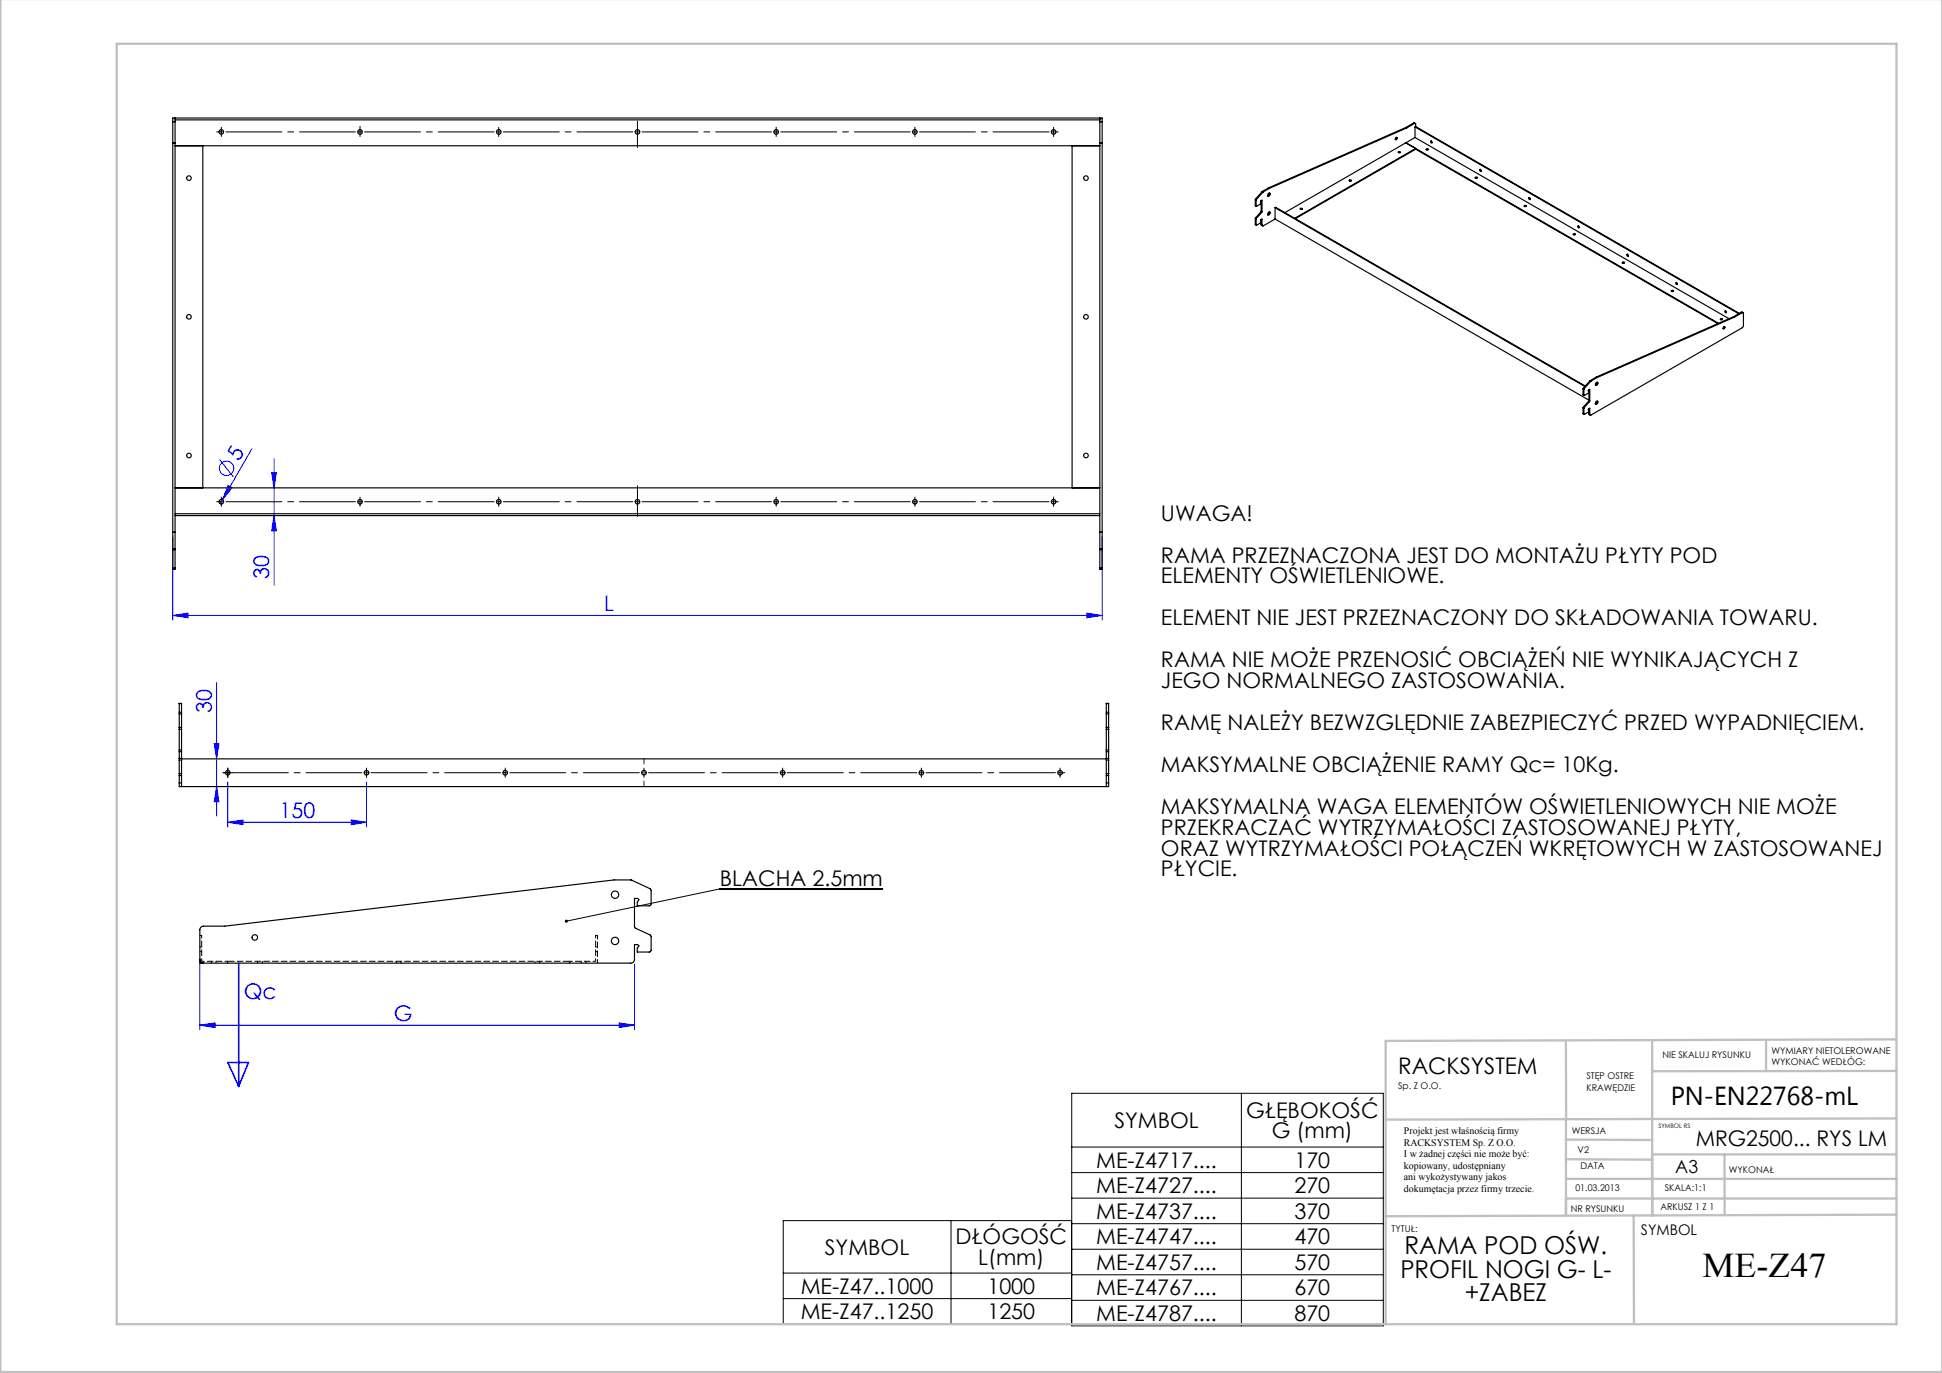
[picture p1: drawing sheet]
<svg xmlns="http://www.w3.org/2000/svg" width="420mm" height="297mm" viewBox="0 0 420 297" stroke-linecap="round" stroke-linejoin="round" font-family="sans-serif">
<g fill="none" stroke="#00f" stroke-width=".22">
<path d="M47.5 99.4l3 3.8M54.5 97l-6.9 12M59.3 99.2v27.4M37.4 116.1v18M49.3 105l.9 .5-2.1 2.6zM58.8 102.2h1l-.5 3.3zM59.3 111.5l.5 3.3h-1zM238.4 116.1v18M37.4 133.1l3.3-.5v1zM37.4 133.1h201M235.1 132.6l3.3 .5-3.3 .5zM46.8 147.7v28.8"/>
<path d="M46.3 160.9h1.1l-.6 3.3zM46.8 170.2l.6 3.3h-1.1zM49.3 177.9l3.3-.5v1zM49.3 169.2v9.7M49.3 177.9h30M76 177.4l3.3 .5-3.3 .5zM79.3 169.2v9.7M43.2 208.5v14.3M137.2 208.5v14.3M43.2 221.8l3.3-.5v1zM43.2 221.8h94M133.9 221.3l3.3 .5-3.3 .5z"/>
<circle cx="49" cy="101.3" r="1.56"/>
</g>
<g fill="none" stroke="#000" stroke-width=".22">
<path d="M47.4 28.5h1M47.9 28v1M47.4 108.5h1M47.9 108v1M48.8 167.2h1M49.3 166.7v1M78.8 167.2h1M79.3 166.7v1M190.9 192.3h-35.2l-33.2 7M231.8 236.5h67.4v50.3h-67.4zM268.5 236.5v50.3M231.8 248.1h67.4"/>
<path d="M231.8 253.7h67.4M231.8 259.2h67.4M169.4 264h62.4v22.4h-62.4zM169.4 275.4h62.4M205.7 264v22.4M231.8 264.7h67.4M231.8 270.2h67.4M231.8 275.8h67.4M169.4 280.9h62.4M231.8 281.3h67.4"/>
</g>
<g fill="none" stroke="#000" stroke-width=".22" stroke-dasharray="15.2 1.3 1.3 1.3">
<path d="M47.4 28.5h-.5M47.9 28v-.5M47.9 29v.5M77.9 28.5v-.5M77.9 28.5h-.5M77.9 28.5v.5M77.9 28.5h.5M77.9 28v-.7M77.9 29v.5M107.9 28.5v-.5M107.9 28.5h-.5M107.9 28.5v.5"/>
<path d="M107.9 28.5h.5M107.9 28v-.5M107.9 29v.5M137.9 28.5v-.5M137.9 28.5h-.5M137.9 28.5v.5M137.9 28.5h.5M137.9 28v-1.8M137.9 29v2.9M167.9 28.5v-.5M167.9 28.5h-.5M167.9 28.5v.5"/>
<path d="M167.9 28.5h.5M167.9 28v-.5M167.9 29v.5M197.9 28.5v-.5M197.9 28.5h-.5M197.9 28.5v.5M197.9 28.5h.5M197.9 28v-.5M197.9 29v.5M227.9 28.5v-.5M227.9 28.5h-.5M227.9 28.5v.5"/>
<path d="M227.9 28.5h.5M227.9 28v-.5M227.9 29v.5M228.4 28.5h.5M47.4 108.5h-.5M47.9 108v-.5M47.9 109v.5M77.9 108.5v-.5M77.9 108.5h-.5M77.9 108.5v.5M77.9 108.5h.5M77.9 108v-.5"/>
<path d="M77.9 109v.5M107.9 108.5v-.5M107.9 108.5h-.5M107.9 108.5v.5M107.9 108.5h.5M107.9 108v-.5M107.9 109v.5M137.9 108.5v-.5M137.9 108.5h-.5M137.9 108.5v.5M137.9 108.5h.5M137.9 108v-2.9"/>
<path d="M137.9 109v2.7M167.9 108.5v-.5M167.9 108.5h-.5M167.9 108.5v.5M167.9 108.5h.5M167.9 108v-.5M167.9 109v.5M197.9 108.5v-.5M197.9 108.5h-.5M197.9 108.5v.5M197.9 108.5h.5M197.9 108v-.5"/>
<path d="M197.9 109v.5M227.9 108.5v-.5M227.9 108.5h-.5M227.9 108.5v.5M227.9 108.5h.5M227.9 108v-.5M227.9 109v.5M228.4 108.5h.5M48.8 167.2h-.5M49.3 166.7v-.5M49.3 167.7v.5M49.3 167.2v-.5"/>
<path d="M49.3 167.2h-.5M49.3 167.2v.5M49.3 167.2h.5M49.8 167.2h.5M79.3 166.7v-.5M79.3 167.7v.5M109.3 167.2v-.5M109.3 167.2h-.5M109.3 167.2v.5M109.3 167.2h.5M109.3 166.7v-.5M109.3 167.7v.5"/>
<path d="M139.3 167.2v-.5M139.3 167.2h-.5M139.3 167.2v.5M139.3 167.2h.5M139.3 166.7v-.5M139.3 167.7v.5M169.3 167.2v-.5M169.3 167.2h-.5M169.3 167.2v.5M169.3 167.2h.5M169.3 166.7v-.5M169.3 167.7v.5"/>
<path d="M199.3 167.2v-.5M199.3 167.2h-.5M199.3 167.2v.5M199.3 167.2h.5M199.3 166.7v-.5M199.3 167.7v.5M229.3 167.2v-.5M229.3 167.2h-.5M229.3 167.2v.5M229.3 167.2h.5M229.3 166.7v-.5M229.3 167.7v.5"/>
<path d="M229.8 167.2h.5"/>
</g>
<g fill="none" stroke="#000" stroke-width=".22" stroke-dasharray="15.2 1.3 1.3 1.3" stroke-dashoffset="3.1">
<path d="M48.9 28.5h28M78.9 28.5h28M108.9 28.5h28M138.9 28.5h28M168.9 28.5h28M198.9 28.5h28M48.9 108.5h28M78.9 108.5h28M108.9 108.5h28M138.9 108.5h28M168.9 108.5h28M198.9 108.5h28"/>
<path d="M50.3 167.2h28M80.3 167.2h28M110.3 167.2h28M140.3 167.2h28M170.3 167.2h28M200.3 167.2h28"/>
</g>
<g fill="none" stroke="#c0c0c0" stroke-width=".5">
<path d="M.1 -.1v296.9h419.9M25.2 9.5h385v276.9h-385zM338.7 225.2v16.9M357.3 225v37.9v-13.2M382 225.4v6.3M410.1 224.8l-110.4 .4v61.2M410.1 231.7h-52.8M338.7 259.3h71.5M338.7 255h71.5M338.7 250.8l18.6 .1M338.7 246.5l18.6 .1M338.7 242.1v20.9"/>
<path d="M357.3 249.7h52.9M373 249.7v13.2M410.1 241.9l-110.4 .3M353.3 262.9l.1 23.5M410.2 262.7l-110.5 .4"/>
</g>
<path d="M51.6 208.3v26.7M49.3 229.8h4.4l-2.1 5.2z" fill="none" stroke="#00f" stroke-width=".35"/>
<path d="M139.3 164.2v6" fill="none" stroke="#808080" stroke-width=".22" stroke-dasharray="15.2 1.3 1.3 1.3" stroke-dashoffset="14.1"/>
<path d="M139.3 164.2v5.6" fill="none" stroke="#808080" stroke-width=".22" stroke-dasharray="15.2 1.3 1.3 1.3" stroke-dashoffset="14.3"/>
<path d="M122.2 199a.34 .34 0 0 1 .6 .1 .34 .34 0 0 1-.2 .5 .34 .34 0 0 1-.4-.3h.3h-.3z" fill="#000"/>
<g fill="#00f">
<path d="M49.3 105l.9 .5-2.1 2.6z"/>
<path d="M49.3 177.9l3.3-.5v1zM76 177.4l3.3 .5-3.3 .5zM37.4 133.1l3.3-.5v1zM235.1 132.6l3.3 .5-3.3 .5z"/>
<path d="M43.2 221.8l3.3-.5v1zM133.9 221.3l3.3 .5-3.3 .5z"/>
<path d="M46.3 160.9h1.1l-.6 3.3zM46.8 170.2l.6 3.3h-1.1zM58.8 102.2h1l-.5 3.3zM59.3 111.5l.5 3.3h-1z"/>
</g>
<g fill="none" stroke="#000" stroke-width=".25">
<path d="M37.4 26.3v-.8h201v.8M37.4 30.9h.5M37.4 26.3v92.4M37.4 26.3h.5M37.9 25.5v.8M37.9 25.9h200v-.4v.8M37.9 31.5h200M37.9 26.3v92.4M43.9 31.5v74M231.9 31.5v74M237.9 26.3v92.4M237.9 30.9h.5"/>
<path d="M237.9 26.3h.5M238.4 26.3v92.4M291.8 39l.3-.1 .2 .2-.4 .1zM291.8 39.1h.4M301.9 29.8l.1-.1a.23 .23 0 0 1 .1 .4 .23 .23 0 0 1-.3 0zM302 29.7v.1M302 29.8l-.2 .3M302.4 32.9l.3-.1 .2 .1-.4 .2zM302.4 33h.4M304 30.9l-26.1 15.1M304 30.9l67.7 39M304.1 27.6l.2 .1"/>
<path d="M304.1 27.6l-29.8 13.1M304.3 27.7l-29.8 13.1M305.7 26.6l.4 .1M305.7 26.6l.2 .1M305.7 26.6l-1.6 1M305.9 26.7l.2 .1 .1 .6M305.9 26.7l-1.6 1M306 29.7l-2 1.2M306 29.7l67.9 39.2M306 27.5l70 40.4M306 27.5v2.2M306.2 32.3v-.2l-26.2 15.1"/>
<path d="M306.2 32.3l-26.1 15M306.2 32.3l65.3 37.7M306.2 27.4l-.2 .1M306.2 27.4l70 40.4M308.4 32.3l.3-.1 .2 .1-.4 .1zM308.4 32.4h.4M309.4 30.5l.3 .2v.2l-.3-.1zM309.5 30.5l.2 .4M319 38.4l.3-.1 .2 .1-.3 .2zM319 38.5h.5M320 36.6l.3 .2v.3l-.3-.2zM320.1 36.6l.2 .4"/>
<path d="M271.5 44.4l.2 .2M271.5 48.5l.2 .2M271.5 44.4l.2 .1M271.5 43.2l.2 .1M271.5 43.2v1.2M271.5 47.3v1.2M271.5 47.3l.2 .1M271.5 48.5l.2 .1M271.6 43l-.1 .2M271.6 47.1l-.1 .2M271.6 43l.1 .1M271.6 47.1l.1 .1"/>
<path d="M271.7 48.6l.1 .1 .9-.5-.1-.5 .3-.3v1.3M271.7 44.5l.1 .1 .9-.5-.1-.5 .3-.3v2.5M271.7 43.3v1.2M271.7 47.4v1.2M271.7 43.1v.2M271.7 47.2v.2M272.7 45.9l.2 .1M272.7 45.9l-1.1 1.2M272.8 45.7l-.1 .2M272.8 48.6l.2 .3M272.8 45.7l.1 .1M272.8 43.4v2.3"/>
<path d="M272.8 47.5v1.1M272.8 48.6l.1 .1M272.9 46l-1.2 1.2M272.9 45.8v.2M273 41.4l.2 .1M273 41.4l-1.4 1.6M273 41.4h.1M273.2 41.5l-1.5 1.6M273.2 41.5h.1M274.3 40.7l.2 .1M274.3 40.7l-1.3 .7M274.4 45.9a.22 .22 0 0 1 .3 0 .22 .22 0 0 1 0 .3 .26 .26 0 0 1-.3 .3 .26 .26 0 0 1-.3-.2z"/>
<path d="M274.4 41.8a.22 .22 0 0 1 .3 0 .22 .22 0 0 1 0 .4 .26 .26 0 0 1-.3 .3 .26 .26 0 0 1-.3-.3zM274.5 40.8l-1.3 .7M274.5 41.7l-.1 .5-.2 .2M274.5 45.8l-.1 .4-.2 .3M275.8 47.4l-2.6 1.5-.3-.2M275.8 44.9l67 38.7M275.8 47.4l67.8 39.2M275.8 44.9v2.5M275.8 44.9l.1-.1 67 38.7M281.2 45.1l.3-.1 .2 .2-.4 .1zM281.2 45.3h.4M329.6 44.5l.4-.1 .1 .2-.3 .1z"/>
<path d="M329.7 44.6h.4M330.7 42.8l.2 .1v.3l-.2-.2zM330.7 42.8l.2 .3M330.7 42.8h.1M340.2 50.6l.3-.1 .2 .2-.2 .1zM340.3 50.8h.4M341.3 48.9l.2 .1v.3l-.2-.1zM341.4 48.9l.2 .3M350.8 56.8l.4-.1 .1 .1-.3 .1zM350.9 56.9h.4M351.9 55l.2 .1v.3l-.2-.1zM352 55l.2 .4"/>
<path d="M361.4 62.9l.4-.1 .1 .1-.3 .2zM361.5 63h.4M362.5 61.1l.2 .2v.3l-.2-.2zM362.6 61.1l.2 .4M372.1 69l.2-.1 .2 .2-.3 .1zM372.1 69.1h.4M372.7 70.8l.2-.2a.23 .23 0 0 1 .1 .4 .23 .23 0 0 1-.4 0zM372.9 70.6v.1M372.9 70.7l-.3 .4M373.1 67.2l.2 .2v.3l-.2-.2zM373.2 67.3l.2 .3M373.2 67.2v.1"/>
<path d="M375 68.5l.1 .1M375 68.5l-29.8 13.1M375.1 68.6l-29.7 13.1M376.6 67.5l.4 .1M376.6 67.5l.2 .1M376.6 67.5l-1.6 1M376.8 67.6h.2l.1 .2v2.7l-.3 .4-32.7 18.9h-.2l-.1-.2M376.8 67.6l-1.7 1M342.4 85.3l.2 .2M342.4 89.4l.2 .2M342.4 89.4l.1 .1M342.4 84.1l.1 .1"/>
<path d="M342.4 85.3l.1 .1M342.4 84.1v1.2M342.4 88.2v1.2M342.4 88.2l.1 .1M342.5 83.9l-.1 .2M342.5 88l-.1 .2M342.5 88l.1 .1M342.5 83.9l.1 .1M342.5 89.5l.2 .1 .9-.5-.1-.5 .3-.3v1.3M342.5 85.4l.2 .1 .9-.5-.1-.5 .3-.3v2.5M342.5 84.2v1.2M342.5 88.3v1.2"/>
<path d="M342.6 84l-.1 .2M342.6 88.1l-.1 .2M343.6 86.8l.1 .1M343.6 86.8l-1.1 1.2M343.6 86.6v.2M343.6 89.5l.3 .3M343.6 86.6l.2 .1M343.6 84.3v2.3M343.6 88.4v1.1M343.6 89.5l.2 .1M343.7 86.9l-1.1 1.2M343.8 86.7l-.1 .2"/>
<path d="M343.9 82.4l.1 .1M343.9 82.4l-1.4 1.5M343.9 82.3v.1M343.9 82.3l.2 .1M344 82.5l-1.4 1.5M344.1 82.4l-.1 .1M345 87.4h.1M345.2 81.6l.2 .1M345.2 81.6l-1.3 .7M345.2 86.8a.22 .22 0 0 1 .4 0 .22 .22 0 0 1-.1 .4 .26 .26 0 0 1-.2 .3 .26 .26 0 0 1-.3-.3zM345.2 82.8a.22 .22 0 0 1 .4-.1 .22 .22 0 0 1-.1 .4 .26 .26 0 0 1-.2 .3 .26 .26 0 0 1-.3-.3zM345.4 81.7l-1.3 .7"/>
<path d="M345.4 82.7l-.1 .4-.3 .2M345.4 86.8l-.1 .4-.3 .2M37.4 118.7v.2M37.4 115.1h.5M37.4 118.9v4M37.4 118.7h.5M37.4 118.9h.5M37.9 118.7v.2M37.9 105.5h200M37.9 111.1h200M37.9 111.5h200M37.9 118.9v4"/>
<path d="M237.9 118.7v.2M237.9 118.9v4M237.9 115.1h.5M237.9 118.7h.5M237.9 118.9h.5M238.4 118.7v.2M238.4 118.9v4M37.4 122.9v.2h.5v-.2M37.4 122.9h.5M237.9 122.9v.2h.5v-.2M237.9 122.9h.5M38.8 154.1v.3"/>
<path d="M38.8 157.4v.4M38.8 152.2h.5M38.8 152.2v1.9M38.8 154.4v3M38.8 157.8v4.4M38.8 154.4h.5M38.8 157.4h.5M38.8 154.1h.5M38.8 157.8h.5M39.3 154.1v.3M39.3 157.4v.4M39.3 152.2v1.9"/>
<path d="M39.3 154.4v3M39.3 157.8v4.4M239.3 157.4v.4M239.3 154.1v.3M239.3 152.2h.5M239.3 154.4h.5M239.3 157.4h.5M239.3 154.1h.5M239.3 157.8h.5M239.3 152.2v1.9M239.3 154.4v3M239.3 157.8v4.4"/>
<path d="M239.8 157.4v.4M239.8 154.1v.3M239.8 152.2v1.9M239.8 154.4v3M239.8 157.8v4.4M38.8 167.4v.4M38.8 164.1v.3M38.8 162.2v.4M38.8 169.4v.8h201v-.8M38.8 167.4h.5M38.8 167.8h.5M38.8 164.1h.5"/>
<path d="M38.8 164.4h.5M38.8 162.6v1.5M38.8 164.4v3M38.8 167.8v1.6M38.8 162.6h.5M38.8 162.2h.5M38.8 169.4h.5M39.3 167.4v.4M39.3 164.1v.3M39.3 162.2v.4M39.3 169.4v.8M39.3 164.2h200"/>
<path d="M39.3 162.6v1.5M39.3 164.4v3M39.3 167.8v1.6M239.3 167.4v.4M239.3 164.1v.3M239.3 162.2v.4M239.3 169.4v.8M239.3 167.4h.5M239.3 167.8h.5M239.3 164.1h.5M239.3 164.4h.5M239.3 162.6h.5"/>
<path d="M239.3 162.2h.5M239.3 169.4h.5M239.3 162.6v1.5M239.3 164.4v3M239.3 167.8v1.6M239.8 167.4v.4M239.8 164.1v.3M239.8 162.2v.4M239.8 162.6v1.5M239.8 164.4v3M239.8 167.8v1.6M43.2 207.5a.8 .8 0 0 0 .8 .8"/>
<path d="M43.5 200.6l.5-.3h4.6l84.2-10h3.6l4.2 1.9 .2 .4v2.9l-.2 .4h-2.8v-.8l.4-.5-.3-.2-.7-.1 .1 6.3 3.3 1.7 .2 .3v2.9l-.2 .4h-2.8v-.8l.4-.5-.3-.2-.7-.1v3.2a.8 .8 0 0 1-.8 .8h-93.2v-7.2z"/>
<circle cx="40.9" cy="38.5" r=".5"/>
<circle cx="47.9" cy="28.5" r=".5"/>
<circle cx="77.9" cy="28.5" r=".5"/>
<circle cx="107.9" cy="28.5" r=".5"/>
<circle cx="137.9" cy="28.5" r=".5"/>
<circle cx="167.9" cy="28.5" r=".5"/>
<circle cx="197.9" cy="28.5" r=".5"/>
<circle cx="227.9" cy="28.5" r=".5"/>
<circle cx="234.9" cy="38.5" r=".5"/>
<circle cx="40.9" cy="68.5" r=".5"/>
<circle cx="234.9" cy="68.5" r=".5"/>
<circle cx="40.9" cy="98.5" r=".5"/>
<circle cx="234.9" cy="98.5" r=".5"/>
<circle cx="47.9" cy="108.5" r=".5"/>
<circle cx="77.9" cy="108.5" r=".5"/>
<circle cx="107.9" cy="108.5" r=".5"/>
<circle cx="137.9" cy="108.5" r=".5"/>
<circle cx="167.9" cy="108.5" r=".5"/>
<circle cx="197.9" cy="108.5" r=".5"/>
<circle cx="227.9" cy="108.5" r=".5"/>
<circle cx="49.3" cy="167.2" r=".5"/>
<circle cx="79.3" cy="167.2" r=".5"/>
<circle cx="109.3" cy="167.2" r=".5"/>
<circle cx="139.3" cy="167.2" r=".5"/>
<circle cx="169.3" cy="167.2" r=".5"/>
<circle cx="199.3" cy="167.2" r=".5"/>
<circle cx="229.3" cy="167.2" r=".5"/>
<circle cx="133" cy="193.5" r=".8"/>
<circle cx="55.1" cy="202.8" r=".6"/>
<circle cx="133" cy="203.5" r=".8"/>
</g>
<g fill="none" stroke="#000" stroke-width=".22" stroke-dasharray="1.3 .6">
<path d="M43.2 202.3h.4M43.2 205.8h.4M43.6 204.8h-.4M45.7 207.9v.4M46.7 208.3v-.4M49.2 207.9v.4M55.7 207.9v.4M56.7 208.3v-.4M85.7 207.9v.4M86.7 208.3v-.4M115.7 207.9v.4M116.7 208.3v-.4"/>
<path d="M123.2 207.9v.4M125.7 207.9v.4M126.7 208.3v-.4M128.8 205.8h.4M129.2 202.3h-.4M129.2 204.8h-.4"/>
</g>
<path d="M49.2 207.9h74" fill="none" stroke="#000" stroke-width=".22" stroke-dasharray="1.3 .6" stroke-dashoffset="-.2"/>
<path d="M129.2 208.3v-6" fill="none" stroke="#000" stroke-width=".22" stroke-dasharray="1.3 .6" stroke-dashoffset=".5"/>
<path d="M43.6 207.9v-5.6M49.2 207.9h-5.6M123.2 207.9h5.6M128.8 207.9v-5.6" fill="none" stroke="#000" stroke-width=".22" stroke-dasharray="1.3 .6" stroke-dashoffset=".7"/>
<text font-size="7.5" x="368.2" y="276.2">ME-Z47</text>
<text font-size="5.6" x="361.3" y="239.1">PN-EN22768-mL</text>
<g font-size="5.3">
<text x="303.8" y="271.3">RAMA POD OŚW.</text>
<text x="302.9" y="276.4">PROFIL NOGI G- L-</text>
<text x="316.8" y="281.5">+ZABEZ</text>
</g>
<text font-size="4.9" x="302.4" y="232.4">RACKSYSTEM</text>
<g font-size="4.7" fill="#00f">
<text x="51.8" y="99.9" transform="rotate(-60 51.8 99.9)">5</text>
<text x="58.2" y="125.3" transform="rotate(-90 58.2 125.3)">30</text>
<text x="130.7" y="132.1">L</text>
<text x="45.8" y="154.1" transform="rotate(-90 45.8 154.1)">30</text>
<text x="60.4" y="176.9">150</text>
<text x="52.7" y="216.2">Qc</text>
<text x="85.2" y="220.8">G</text>
</g>
<g font-size="4.7">
<text x="251.1" y="112.6">UWAGA!</text>
<text x="251.1" y="121.7">RAMA PRZEZNACZONA JEST DO MONTAŻU PŁYTY POD</text>
<text x="251.1" y="126.2">ELEMENTY OŚWIETLENIOWE.</text>
<text x="251.1" y="135.3">ELEMENT NIE JEST PRZEZNACZONY DO SKŁADOWANIA TOWARU.</text>
<text x="251.1" y="144.3">RAMA NIE MOŻE PRZENOSIĆ OBCIĄŻEŃ NIE WYNIKAJĄCYCH Z</text>
<text x="251.1" y="148.8">JEGO NORMALNEGO ZASTOSOWANIA.</text>
<text x="251.1" y="157.9">RAMĘ NALEŻY BEZWZGLĘDNIE ZABEZPIECZYĆ PRZED WYPADNIĘCIEM.</text>
<text x="251.1" y="167">MAKSYMALNE OBCIĄŻENIE RAMY Qc= 10Kg.</text>
<text x="251.1" y="176">MAKSYMALNA WAGA ELEMENTÓW OŚWIETLENIOWYCH NIE MOŻE</text>
<text x="251.1" y="180.5">PRZEKRACZAĆ WYTRZYMAŁOŚCI ZASTOSOWANEJ PŁYTY,</text>
<text x="251.1" y="185.1">ORAZ WYTRZYMAŁOŚCI POŁĄCZEŃ WKRĘTOWYCH W ZASTOSOWANEJ</text>
<text x="155.7" y="191.7">BLACHA 2.5mm</text>
<text x="251.1" y="189.6">PŁYCIE.</text>
<text x="241" y="244">SYMBOL</text>
<text x="269.5" y="241.7">GŁĘBOKOŚĆ</text>
<text x="275" y="246.3">G (mm)</text>
<text x="366.7" y="247.8">MRG2500... RYS LM</text>
<text x="237.1" y="252.6">ME-Z4717....</text>
<text x="279.9" y="252.6">170</text>
<text x="237.1" y="258.1">ME-Z4727....</text>
<text x="237.1" y="263.6">ME-Z4737....</text>
<text x="279.9" y="258.1">270</text>
<text x="279.9" y="263.6">370</text>
<text x="206.6" y="269.1">DŁÓGOŚĆ</text>
<text x="237.1" y="269.2">ME-Z4747....</text>
<text x="279.9" y="269.2">470</text>
<text x="178.4" y="271.4">SYMBOL</text>
<text x="211.5" y="273.7">L(mm)</text>
<text x="237.1" y="274.7">ME-Z4757....</text>
<text x="279.9" y="274.7">570</text>
<text x="173.2" y="279.8">ME-Z47..1000</text>
<text x="213.5" y="279.8">1000</text>
<text x="237.1" y="280.2">ME-Z4767....</text>
<text x="279.9" y="280.2">670</text>
<text x="173.2" y="285.4">ME-Z47..1250</text>
<text x="213.5" y="285.4">1250</text>
<text x="237.1" y="285.7">ME-Z4787....</text>
<text x="279.9" y="285.7">870</text>
</g>
<text font-size="3.9" x="362.3" y="253.8">A3</text>
<text font-size="3.2" x="354.9" y="267.2">SYMBOL</text>
<g font-size="2.2">
<text x="303.6" y="245.3">Projekt jest właśnością firmy</text>
<text x="303.6" y="247.8">RACKSYSTEM Sp. Z O.O.</text>
<text x="303.6" y="250.3">I w żadnej części nie może być:</text>
<text x="303.6" y="252.8">kopiowany, udostępniany</text>
<text x="303.6" y="255.3">ani wykożystywany jakos</text>
<text x="303.6" y="257.8">dokumętacja przez firmy trzecie.</text>
</g>
<g font-size="2">
<text x="383.1" y="227.9">WYMIARY NIETOLEROWANE</text>
<text x="343.1" y="233.4">STĘP OSTRE</text>
<text x="359.5" y="228.9">NIE SKALUJ RYSUNKU</text>
<text x="383.1" y="230.4">WYKONAĆ WEDŁÓG:</text>
<text x="302.4" y="235.5">Sp. Z O.O.</text>
<text x="343.1" y="235.9">KRAWĘDZIE</text>
<text x="339.9" y="245.4">WERSJA</text>
<text x="341.2" y="249.4">V2</text>
<text x="340.7" y="257.7">01.03.2013</text>
<text x="341.8" y="252.9">DATA</text>
<text x="360.1" y="257.7">SKALA:1:1</text>
<text x="373.9" y="253.8">WYKONAŁ</text>
<text x="339.7" y="262.3">NR RYSUNKU</text>
<text x="359.1" y="261.8">ARKUSZ 1 Z 1</text>
<text x="301" y="266.4">TYTUŁ:</text>
</g>
<text font-size="1.3" x="358.7" y="244">SYMBOL RS</text>
</svg>
